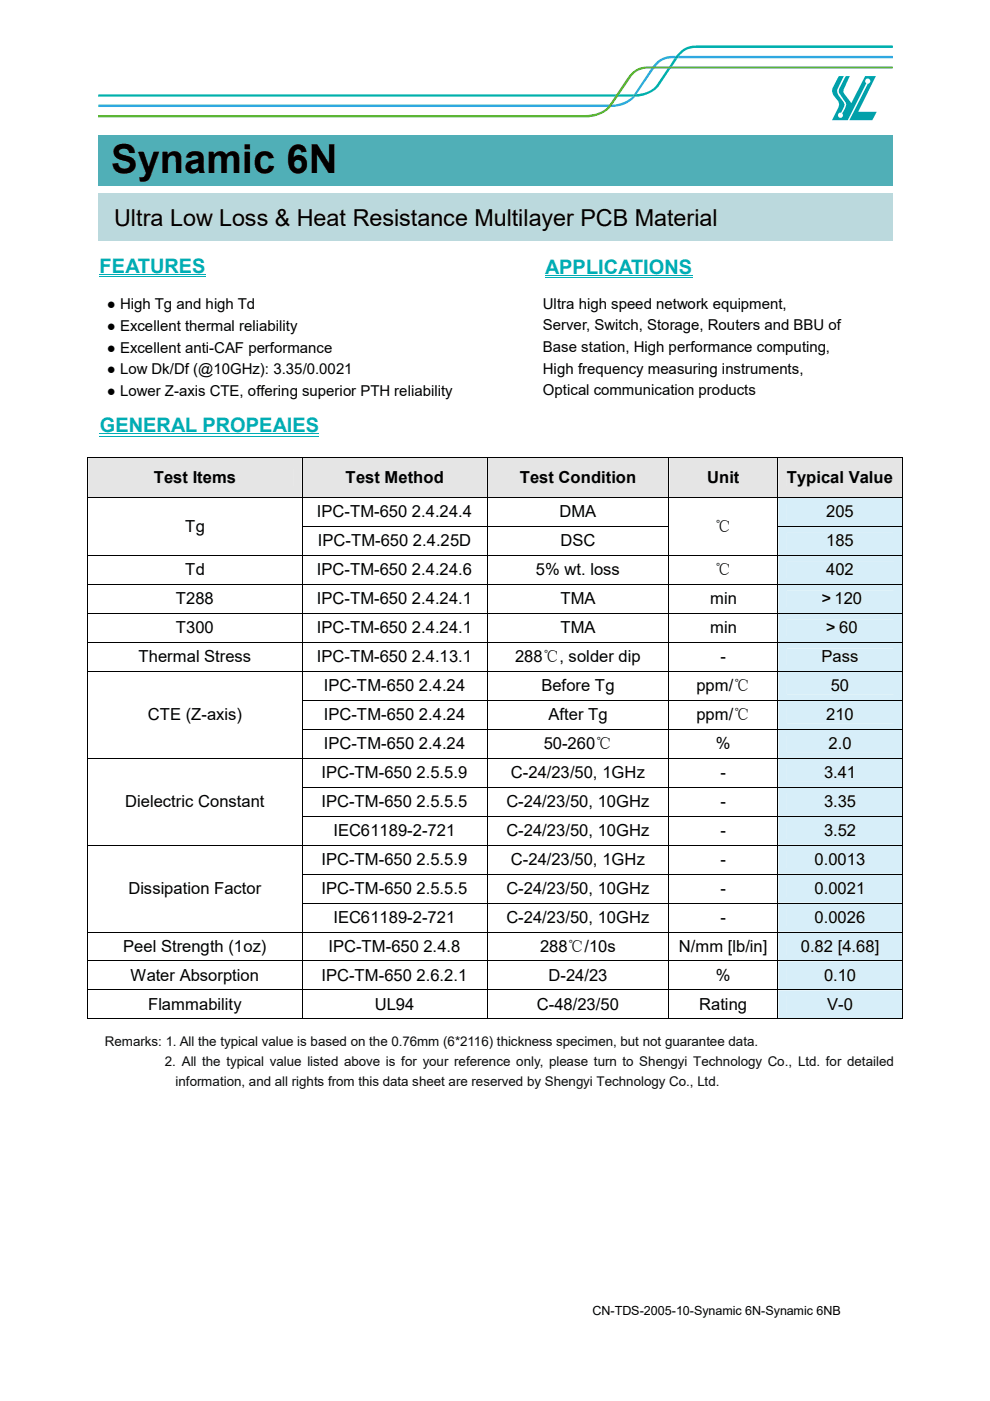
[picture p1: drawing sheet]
<svg xmlns="http://www.w3.org/2000/svg" width="210mm" height="297mm" viewBox="0 0 210 297" stroke-linecap="round" stroke-linejoin="round" font-family="sans-serif">
<path d="M20.8 40.9h168.5v10.1h-168.5z" fill-rule="evenodd" fill="#bbd9dd"/>
<path d="M20.8 28.7h168.5v10.7h-168.5z" fill-rule="evenodd" fill="#50afb7"/>
<path d="M20.8 24.4h103.3a5.8 5.8 0 0 0 5.7-3.1l3.4-5a5.3 5.3 0 0 1 5.2-2.2h50.9v.4h-51.9a5 5 0 0 0-4.5 3.1l-2.1 3.2a7.2 7.2 0 0 1-2.3 2.8 11.5 11.5 0 0 1-7 1.3h-100.7z" fill="#5cb531"/>
<path d="M20.8 20v.5h13.1h96.4l.3-.5zM131.2 20l-.3 .5h3.2l.3-.5zM135 19.9l-.3 .6a7 7 0 0 0 5-2.3l2.5-3.7h-.6l-1.5 2.2a5.5 5.5 0 0 1-5.1 3.2zM143 12.4l-1.1 1.7h.6l1.1-1.7zM144.2 11l-.9 .9h.7a4.4 4.4 0 0 1 3.5-1.7h41.8v-.5h-41.7a4.7 4.7 0 0 0-3.4 1.3z" fill="#00b1a9"/>
<path d="M130.6 20l-.3 .5h.6l.3-.5zM141.9 14.1l-.3 .4h.6l.3-.4z" fill="#009f41"/>
<path d="M20.8 22.2v.5h107.6a.59 .59 0 0 0 .8-.5zM129.8 22.2l-.3 .5a6.4 6.4 0 0 0 5.2-2.2h-.6a6.5 6.5 0 0 1-4.3 1.7zM138 14.5l-3.6 5.5 .6-.1 3.7-5.4zM139.2 13.2l-.8 .9h.6a4.3 4.3 0 0 1 4-1.7l.3-.5a5.3 5.3 0 0 0-4.1 1.3zM144 11.9l-.4 .5h45.7v-.5z" fill="#2fa8e1"/>
<path d="M129.2 22.2l-.3 .5h.6l.3-.5zM138.4 14.1l-.4 .4h.7l.3-.4z" fill="#00933f"/>
<path d="M134.4 20l-.3 .5h.6l.3-.6zM143.3 11.9l-.3 .5h.6l.4-.5z" fill="#00959f"/>
<path d="M177.8 16.1h1.1l-1.2 2.6a2.02 2.02 0 0 0 .6 2.2l.5 .7a1.46 1.46 0 0 1-.2 1.8l-.3 .6a.51 .51 0 0 0-.6 .2 .51 .51 0 0 0 .2 .7 .55 .55 0 0 0 .7-.1 .55 .55 0 0 0 0-.8 2.87 2.87 0 0 0 .7-2.3l-1.2-1.8a1.28 1.28 0 0 1 0-1.4l1.2-2.4h.9l-1.2 2.7a1.16 1.16 0 0 0 .3 1.5l1.2 1.5 2.9-5.7h2.3l-3.8 7.6h4l-.9 1.8h-4.9l3.9-7.8a.55 .55 0 0 0 .5-.7 .55 .55 0 0 0-.9-.2 .55 .55 0 0 0 .1 .9l-4 7.8h-3.3l1.3-2.6a1.58 1.58 0 0 0-.4-2l-.6-.7a1.84 1.84 0 0 1 .1-2.1z" fill="#00a0ab"/>
<g fill="#e5e5e5">
<path d="M18.7 97.1h45.3v8.4h-45.3z"/>
<path d="M20.5 99.5h41.6v3.5h-41.6z"/>
<path d="M64.1 97.1h39.1v8.4h-39.1z"/>
<path d="M66 99.5h35.4v3.5h-35.4z"/>
<path d="M103.4 97.1h38.3v8.4h-38.3z"/>
<path d="M105.2 99.5h34.7v3.5h-34.7z"/>
<path d="M141.9 97.1h22.9v8.4h-22.9z"/>
<path d="M143.7 99.5h19.3v3.5h-19.3z"/>
<path d="M165 97.1h26.3v8.4h-26.3z"/>
<path d="M166.8 99.5h22.6v3.5h-22.6z"/>
</g>
<path d="M18.5 96.9h.2v.2h-.2zM64 96.9h.1v.2h-.1zM103.2 96.9h.2v.2h-.2zM141.7 96.9h.2v.2h-.2zM164.8 96.9h.2v.2h-.2zM191.3 96.9h.1v.2h-.1z" fill="#000"/>
<path d="M18.6 97.1v8.4M18.7 97h45.3M64.1 97.1v8.4M64.1 97h39.1M103.3 97.1v8.4M103.4 97h38.3M141.8 97.1v8.4M141.9 97h22.9M164.9 97.1v8.4M165 97h26.3M191.3 97.1v8.4" fill="none" stroke="#000" stroke-width=".21"/>
<g fill="#fff">
<path d="M18.7 105.6h45.3v12.1h-45.3z"/>
<path d="M20.5 109.9h41.6v3.6h-41.6z"/>
<path d="M64.1 105.6h39.1v6h-39.1z"/>
<path d="M66 106.8h35.4v3.6h-35.4z"/>
<path d="M103.4 105.6h38.3v6h-38.3z"/>
<path d="M105.2 106.8h34.7v3.6h-34.7z"/>
<path d="M141.9 105.6h22.9v12.1h-22.9z"/>
<path d="M143.7 109.9h19.3v3.6h-19.3z"/>
</g>
<g fill="#d7eef9">
<path d="M165 105.6h26.3v6h-26.3z"/>
<path d="M166.8 106.8h22.6v3.6h-22.6z"/>
</g>
<path d="M18.5 105.5h.2v.1h-.2zM64 105.5h.1v.1h-.1zM103.2 105.5h.2v.1h-.2zM141.7 105.5h.2v.1h-.2zM164.8 105.5h.2v.1h-.2zM191.3 105.5h.1v.1h-.1z" fill="#000"/>
<path d="M18.6 105.6v6M18.7 105.5h45.3M64.1 105.6v6M64.1 105.5h39.1M103.3 105.6v6M103.4 105.5h38.3M141.8 105.6v6M141.9 105.5h22.9M164.9 105.6v6M165 105.5h26.3M191.3 105.6v6" fill="none" stroke="#000" stroke-width=".21"/>
<g fill="#fff">
<path d="M64.1 111.8h39.1v5.9h-39.1z"/>
<path d="M66 113h35.4v3.5h-35.4z"/>
<path d="M103.4 111.8h38.3v5.9h-38.3z"/>
<path d="M105.2 113h34.7v3.5h-34.7z"/>
</g>
<g fill="#d7eef9">
<path d="M165 111.8h26.3v5.9h-26.3z"/>
<path d="M166.8 113h22.6v3.5h-22.6z"/>
</g>
<path d="M18.5 111.6h.2v.2h-.2zM64 111.6h.1v.2h-.1zM103.2 111.6h.2v.2h-.2zM141.7 111.6h.2v.2h-.2zM164.8 111.6h.2v.2h-.2zM191.3 111.6h.1v.2h-.1z" fill="#000"/>
<path d="M18.6 111.8v5.9M64.1 111.8v5.9M64.1 111.7h39.1M103.3 111.8v5.9M103.4 111.7h38.3M141.8 111.8v5.9M164.9 111.8v5.9M165 111.7h26.3M191.3 111.8v5.9" fill="none" stroke="#000" stroke-width=".21"/>
<g fill="#fff">
<path d="M18.7 117.9h45.3v6h-45.3z"/>
<path d="M20.5 119.1h41.6v3.5h-41.6z"/>
<path d="M64.1 117.9h39.1v6h-39.1z"/>
<path d="M66 119.1h35.4v3.5h-35.4z"/>
<path d="M103.4 117.9h38.3v6h-38.3z"/>
<path d="M105.2 119.1h34.7v3.5h-34.7z"/>
<path d="M141.9 117.9h22.9v6h-22.9z"/>
<path d="M143.7 119.1h19.3v3.5h-19.3z"/>
</g>
<g fill="#d7eef9">
<path d="M165 117.9h26.3v6h-26.3z"/>
<path d="M166.8 119.1h22.6v3.5h-22.6z"/>
</g>
<path d="M18.5 117.7h.2v.2h-.2zM64 117.7h.1v.2h-.1zM103.2 117.7h.2v.2h-.2zM141.7 117.7h.2v.2h-.2zM164.8 117.7h.2v.2h-.2zM191.3 117.7h.1v.2h-.1z" fill="#000"/>
<path d="M18.6 117.9v6M18.7 117.8h45.3M64.1 117.9v6M64.1 117.8h39.1M103.3 117.9v6M103.4 117.8h38.3M141.8 117.9v6M141.9 117.8h22.9M164.9 117.9v6M165 117.8h26.3M191.3 117.9v6" fill="none" stroke="#000" stroke-width=".21"/>
<g fill="#fff">
<path d="M18.7 124h45.3v6h-45.3z"/>
<path d="M20.5 125.3h41.6v3.5h-41.6z"/>
<path d="M64.1 124h39.1v6h-39.1z"/>
<path d="M66 125.3h35.4v3.5h-35.4z"/>
<path d="M103.4 124h38.3v6h-38.3z"/>
<path d="M105.2 125.3h34.7v3.5h-34.7z"/>
<path d="M141.9 124h22.9v6h-22.9z"/>
<path d="M143.7 125.3h19.3v3.5h-19.3z"/>
</g>
<g fill="#d7eef9">
<path d="M165 124h26.3v6h-26.3z"/>
<path d="M166.8 125.3h22.6v3.5h-22.6z"/>
</g>
<path d="M18.5 123.9h.2v.1h-.2zM64 123.9h.1v.1h-.1zM103.2 123.9h.2v.1h-.2zM141.7 123.9h.2v.1h-.2zM164.8 123.9h.2v.1h-.2zM191.3 123.9h.1v.1h-.1z" fill="#000"/>
<path d="M18.6 124v6M18.7 124h45.3M64.1 124v6M64.1 124h39.1M103.3 124v6M103.4 124h38.3M141.8 124v6M141.9 124h22.9M164.9 124v6M165 124h26.3M191.3 124v6" fill="none" stroke="#000" stroke-width=".21"/>
<g fill="#fff">
<path d="M18.7 130.2h45.3v5.9h-45.3z"/>
<path d="M20.5 131.4h41.6v3.5h-41.6z"/>
<path d="M64.1 130.2h39.1v5.9h-39.1z"/>
<path d="M66 131.4h35.4v3.5h-35.4z"/>
<path d="M103.4 130.2h38.3v5.9h-38.3z"/>
<path d="M105.2 131.4h34.7v3.5h-34.7z"/>
<path d="M141.9 130.2h22.9v5.9h-22.9z"/>
<path d="M143.7 131.4h19.3v3.5h-19.3z"/>
</g>
<g fill="#d7eef9">
<path d="M165 130.2h26.3v5.9h-26.3z"/>
<path d="M166.8 131.4h22.6v3.5h-22.6z"/>
</g>
<path d="M18.5 130h.2v.2h-.2zM64 130h.1v.2h-.1zM103.2 130h.2v.2h-.2zM141.7 130h.2v.2h-.2zM164.8 130h.2v.2h-.2zM191.3 130h.1v.2h-.1z" fill="#000"/>
<path d="M18.6 130.2v5.9M18.7 130.1h45.3M64.1 130.2v5.9M64.1 130.1h39.1M103.3 130.2v5.9M103.4 130.1h38.3M141.8 130.2v5.9M141.9 130.1h22.9M164.9 130.2v5.9M165 130.1h26.3M191.3 130.2v5.9" fill="none" stroke="#000" stroke-width=".21"/>
<g fill="#fff">
<path d="M18.7 136.3h45.3v6h-45.3z"/>
<path d="M20.5 137.5h41.6v3.6h-41.6z"/>
<path d="M64.1 136.3h39.1v6h-39.1z"/>
<path d="M66 137.5h35.4v3.6h-35.4z"/>
<path d="M103.4 136.3h38.3v6h-38.3z"/>
<path d="M105.2 137.5h34.7v3.6h-34.7z"/>
<path d="M141.9 136.3h22.9v6h-22.9z"/>
<path d="M143.7 137.5h19.3v3.6h-19.3z"/>
</g>
<g fill="#d7eef9">
<path d="M165 136.3h26.3v6h-26.3z"/>
<path d="M166.8 137.5h22.6v3.6h-22.6z"/>
</g>
<path d="M18.5 136.1h.2v.2h-.2zM64 136.1h.1v.2h-.1zM103.2 136.1h.2v.2h-.2zM141.7 136.1h.2v.2h-.2zM164.8 136.1h.2v.2h-.2zM191.3 136.1h.1v.2h-.1z" fill="#000"/>
<path d="M18.6 136.3v6M18.7 136.2h45.3M64.1 136.3v6M64.1 136.2h39.1M103.3 136.3v6M103.4 136.2h38.3M141.8 136.3v6M141.9 136.2h22.9M164.9 136.3v6M165 136.2h26.3M191.3 136.3v6" fill="none" stroke="#000" stroke-width=".21"/>
<g fill="#fff">
<path d="M18.7 142.5h45.3v18.2h-45.3z"/>
<path d="M20.5 149.8h41.6v3.5h-41.6z"/>
<path d="M64.1 142.5h39.1v5.9h-39.1z"/>
<path d="M66 143.7h35.4v3.5h-35.4z"/>
<path d="M103.4 142.5h38.3v5.9h-38.3z"/>
<path d="M105.2 143.7h34.7v3.5h-34.7z"/>
<path d="M141.9 142.5h22.9v5.9h-22.9z"/>
<path d="M143.7 143.7h19.3v3.5h-19.3z"/>
</g>
<g fill="#d7eef9">
<path d="M165 142.5h26.3v5.9h-26.3z"/>
<path d="M166.8 143.7h22.6v3.5h-22.6z"/>
</g>
<path d="M18.5 142.3h.2v.2h-.2zM64 142.3h.1v.2h-.1zM103.2 142.3h.2v.2h-.2zM141.7 142.3h.2v.2h-.2zM164.8 142.3h.2v.2h-.2zM191.3 142.3h.1v.2h-.1z" fill="#000"/>
<path d="M18.6 142.5v5.9M18.7 142.4h45.3M64.1 142.5v5.9M64.1 142.4h39.1M103.3 142.5v5.9M103.4 142.4h38.3M141.8 142.5v5.9M141.9 142.4h22.9M164.9 142.5v5.9M165 142.4h26.3M191.3 142.5v5.9" fill="none" stroke="#000" stroke-width=".21"/>
<g fill="#fff">
<path d="M64.1 148.6h39.1v6h-39.1z"/>
<path d="M66 149.8h35.4v3.5h-35.4z"/>
<path d="M103.4 148.6h38.3v6h-38.3z"/>
<path d="M105.2 149.8h34.7v3.5h-34.7z"/>
<path d="M141.9 148.6h22.9v6h-22.9z"/>
<path d="M143.7 149.8h19.3v3.5h-19.3z"/>
</g>
<g fill="#d7eef9">
<path d="M165 148.6h26.3v6h-26.3z"/>
<path d="M166.8 149.8h22.6v3.5h-22.6z"/>
</g>
<path d="M18.5 148.4h.2v.2h-.2zM64 148.4h.1v.2h-.1zM103.2 148.4h.2v.2h-.2zM141.7 148.4h.2v.2h-.2zM164.8 148.4h.2v.2h-.2zM191.3 148.4h.1v.2h-.1z" fill="#000"/>
<path d="M18.6 148.6v6M64.1 148.6v6M64.1 148.5h39.1M103.3 148.6v6M103.4 148.5h38.3M141.8 148.6v6M141.9 148.5h22.9M164.9 148.6v6M165 148.5h26.3M191.3 148.6v6" fill="none" stroke="#000" stroke-width=".21"/>
<g fill="#fff">
<path d="M64.1 154.7h39.1v6h-39.1z"/>
<path d="M66 156h35.4v3.5h-35.4z"/>
<path d="M103.4 154.7h38.3v6h-38.3z"/>
<path d="M105.2 156h34.7v3.5h-34.7z"/>
<path d="M141.9 154.7h22.9v6h-22.9z"/>
<path d="M143.7 156h19.3v3.5h-19.3z"/>
</g>
<g fill="#d7eef9">
<path d="M165 154.7h26.3v6h-26.3z"/>
<path d="M166.8 156h22.6v3.5h-22.6z"/>
</g>
<path d="M18.5 154.6h.2v.1h-.2zM64 154.6h.1v.1h-.1zM103.2 154.6h.2v.1h-.2zM141.7 154.6h.2v.1h-.2zM164.8 154.6h.2v.1h-.2zM191.3 154.6h.1v.1h-.1z" fill="#000"/>
<path d="M18.6 154.7v6M64.1 154.7v6M64.1 154.6h39.1M103.3 154.7v6M103.4 154.6h38.3M141.8 154.7v6M141.9 154.6h22.9M164.9 154.7v6M165 154.6h26.3M191.3 154.7v6" fill="none" stroke="#000" stroke-width=".21"/>
<g fill="#fff">
<path d="M18.7 160.9h45.3v18.2h-45.3z"/>
<path d="M20.5 168.2h41.6v3.5h-41.6z"/>
<path d="M64.1 160.9h39.1v5.9h-39.1z"/>
<path d="M66 162.1h35.4v3.5h-35.4z"/>
<path d="M103.4 160.9h38.3v5.9h-38.3z"/>
<path d="M105.2 162.1h34.7v3.5h-34.7z"/>
<path d="M141.9 160.9h22.9v5.9h-22.9z"/>
<path d="M143.7 162.1h19.3v3.5h-19.3z"/>
</g>
<g fill="#d7eef9">
<path d="M165 160.9h26.3v5.9h-26.3z"/>
<path d="M166.8 162.1h22.6v3.5h-22.6z"/>
</g>
<path d="M18.5 160.7h.2v.2h-.2zM64 160.7h.1v.2h-.1zM103.2 160.7h.2v.2h-.2zM141.7 160.7h.2v.2h-.2zM164.8 160.7h.2v.2h-.2zM191.3 160.7h.1v.2h-.1z" fill="#000"/>
<path d="M18.6 160.9v5.9M18.7 160.8h45.3M64.1 160.9v5.9M64.1 160.8h39.1M103.3 160.9v5.9M103.4 160.8h38.3M141.8 160.9v5.9M141.9 160.8h22.9M164.9 160.9v5.9M165 160.8h26.3M191.3 160.9v5.9" fill="none" stroke="#000" stroke-width=".21"/>
<g fill="#fff">
<path d="M64.1 167h39.1v6h-39.1z"/>
<path d="M66 168.2h35.4v3.5h-35.4z"/>
<path d="M103.4 167h38.3v6h-38.3z"/>
<path d="M105.2 168.2h34.7v3.5h-34.7z"/>
<path d="M141.9 167h22.9v6h-22.9z"/>
<path d="M143.7 168.2h19.3v3.5h-19.3z"/>
</g>
<g fill="#d7eef9">
<path d="M165 167h26.3v6h-26.3z"/>
<path d="M166.8 168.2h22.6v3.5h-22.6z"/>
</g>
<path d="M18.5 166.8h.2v.2h-.2zM64 166.8h.1v.2h-.1zM103.2 166.8h.2v.2h-.2zM141.7 166.8h.2v.2h-.2zM164.8 166.8h.2v.2h-.2zM191.3 166.8h.1v.2h-.1z" fill="#000"/>
<path d="M18.6 167v6M64.1 167v6M64.1 166.9h39.1M103.3 167v6M103.4 166.9h38.3M141.8 167v6M141.9 166.9h22.9M164.9 167v6M165 166.9h26.3M191.3 167v6" fill="none" stroke="#000" stroke-width=".21"/>
<g fill="#fff">
<path d="M64.1 173.1h39.1v6h-39.1z"/>
<path d="M66 174.4h35.4v3.5h-35.4z"/>
<path d="M103.4 173.1h38.3v6h-38.3z"/>
<path d="M105.2 174.4h34.7v3.5h-34.7z"/>
<path d="M141.9 173.1h22.9v6h-22.9z"/>
<path d="M143.7 174.4h19.3v3.5h-19.3z"/>
</g>
<g fill="#d7eef9">
<path d="M165 173.1h26.3v6h-26.3z"/>
<path d="M166.8 174.4h22.6v3.5h-22.6z"/>
</g>
<path d="M18.5 173h.2v.1h-.2zM64 173h.1v.1h-.1zM103.2 173h.2v.1h-.2zM141.7 173h.2v.1h-.2zM164.8 173h.2v.1h-.2zM191.3 173h.1v.1h-.1z" fill="#000"/>
<path d="M18.6 173.1v6M64.1 173.1v6M64.1 173.1h39.1M103.3 173.1v6M103.4 173.1h38.3M141.8 173.1v6M141.9 173.1h22.9M164.9 173.1v6M165 173.1h26.3M191.3 173.1v6" fill="none" stroke="#000" stroke-width=".21"/>
<g fill="#fff">
<path d="M18.7 179.3h45.3v18.2h-45.3z"/>
<path d="M20.5 186.6h41.6v3.6h-41.6z"/>
<path d="M64.1 179.3h39.1v6h-39.1z"/>
<path d="M66 180.5h35.4v3.5h-35.4z"/>
<path d="M103.4 179.3h38.3v6h-38.3z"/>
<path d="M105.2 180.5h34.7v3.5h-34.7z"/>
<path d="M141.9 179.3h22.9v6h-22.9z"/>
<path d="M143.7 180.5h19.3v3.5h-19.3z"/>
</g>
<g fill="#d7eef9">
<path d="M165 179.3h26.3v6h-26.3z"/>
<path d="M166.8 180.5h22.6v3.5h-22.6z"/>
</g>
<path d="M18.5 179.1h.2v.2h-.2zM64 179.1h.1v.2h-.1zM103.2 179.1h.2v.2h-.2zM141.7 179.1h.2v.2h-.2zM164.8 179.1h.2v.2h-.2zM191.3 179.1h.1v.2h-.1z" fill="#000"/>
<path d="M18.6 179.3v6M18.7 179.2h45.3M64.1 179.3v6M64.1 179.2h39.1M103.3 179.3v6M103.4 179.2h38.3M141.8 179.3v6M141.9 179.2h22.9M164.9 179.3v6M165 179.2h26.3M191.3 179.3v6" fill="none" stroke="#000" stroke-width=".21"/>
<g fill="#fff">
<path d="M64.1 185.4h39.1v6h-39.1z"/>
<path d="M66 186.6h35.4v3.6h-35.4z"/>
<path d="M103.4 185.4h38.3v6h-38.3z"/>
<path d="M105.2 186.6h34.7v3.6h-34.7z"/>
<path d="M141.9 185.4h22.9v6h-22.9z"/>
<path d="M143.7 186.6h19.3v3.6h-19.3z"/>
</g>
<g fill="#d7eef9">
<path d="M165 185.4h26.3v6h-26.3z"/>
<path d="M166.8 186.6h22.6v3.6h-22.6z"/>
</g>
<path d="M18.5 185.3h.2v.1h-.2zM64 185.3h.1v.1h-.1zM103.2 185.3h.2v.1h-.2zM141.7 185.3h.2v.1h-.2zM164.8 185.3h.2v.1h-.2zM191.3 185.3h.1v.1h-.1z" fill="#000"/>
<path d="M18.6 185.4v6M64.1 185.4v6M64.1 185.3h39.1M103.3 185.4v6M103.4 185.3h38.3M141.8 185.4v6M141.9 185.3h22.9M164.9 185.4v6M165 185.3h26.3M191.3 185.4v6" fill="none" stroke="#000" stroke-width=".21"/>
<g fill="#fff">
<path d="M64.1 191.6h39.1v5.9h-39.1z"/>
<path d="M66 192.8h35.4v3.5h-35.4z"/>
<path d="M103.4 191.6h38.3v5.9h-38.3z"/>
<path d="M105.2 192.8h34.7v3.5h-34.7z"/>
<path d="M141.9 191.6h22.9v5.9h-22.9z"/>
<path d="M143.7 192.8h19.3v3.5h-19.3z"/>
</g>
<g fill="#d7eef9">
<path d="M165 191.6h26.3v5.9h-26.3z"/>
<path d="M166.8 192.8h22.6v3.5h-22.6z"/>
</g>
<path d="M18.5 191.4h.2v.2h-.2zM64 191.4h.1v.2h-.1zM103.2 191.4h.2v.2h-.2zM141.7 191.4h.2v.2h-.2zM164.8 191.4h.2v.2h-.2zM191.3 191.4h.1v.2h-.1z" fill="#000"/>
<path d="M18.6 191.6v5.9M64.1 191.6v5.9M64.1 191.5h39.1M103.3 191.6v5.9M103.4 191.5h38.3M141.8 191.6v5.9M141.9 191.5h22.9M164.9 191.6v5.9M165 191.5h26.3M191.3 191.6v5.9" fill="none" stroke="#000" stroke-width=".21"/>
<g fill="#fff">
<path d="M18.7 197.7h45.3v6h-45.3z"/>
<path d="M20.5 198.9h41.6v3.5h-41.6z"/>
<path d="M64.1 197.7h39.1v6h-39.1z"/>
<path d="M66 198.9h35.4v3.5h-35.4z"/>
<path d="M103.4 197.7h38.3v6h-38.3z"/>
<path d="M105.2 198.9h34.7v3.5h-34.7z"/>
<path d="M141.9 197.7h22.9v6h-22.9z"/>
<path d="M143.7 198.9h19.3v3.5h-19.3z"/>
</g>
<g fill="#d7eef9">
<path d="M165 197.7h26.3v6h-26.3z"/>
<path d="M166.8 198.9h22.6v3.5h-22.6z"/>
</g>
<path d="M18.5 197.5h.2v.2h-.2zM64 197.5h.1v.2h-.1zM103.2 197.5h.2v.2h-.2zM141.7 197.5h.2v.2h-.2zM164.8 197.5h.2v.2h-.2zM191.3 197.5h.1v.2h-.1z" fill="#000"/>
<path d="M18.6 197.7v6M18.7 197.6h45.3M64.1 197.7v6M64.1 197.6h39.1M103.3 197.7v6M103.4 197.6h38.3M141.8 197.7v6M141.9 197.6h22.9M164.9 197.7v6M165 197.6h26.3M191.3 197.7v6" fill="none" stroke="#000" stroke-width=".21"/>
<g fill="#fff">
<path d="M18.7 203.8h45.3v6h-45.3z"/>
<path d="M20.5 205.1h41.6v3.5h-41.6z"/>
<path d="M64.1 203.8h39.1v6h-39.1z"/>
<path d="M66 205.1h35.4v3.5h-35.4z"/>
<path d="M103.4 203.8h38.3v6h-38.3z"/>
<path d="M105.2 205.1h34.7v3.5h-34.7z"/>
<path d="M141.9 203.8h22.9v6h-22.9z"/>
<path d="M143.7 205.1h19.3v3.5h-19.3z"/>
</g>
<g fill="#d7eef9">
<path d="M165 203.8h26.3v6h-26.3z"/>
<path d="M166.8 205.1h22.6v3.5h-22.6z"/>
</g>
<path d="M18.5 203.7h.2v.1h-.2zM64 203.7h.1v.1h-.1zM103.2 203.7h.2v.1h-.2zM141.7 203.7h.2v.1h-.2zM164.8 203.7h.2v.1h-.2zM191.3 203.7h.1v.1h-.1z" fill="#000"/>
<path d="M18.6 203.8v6M18.7 203.8h45.3M64.1 203.8v6M64.1 203.8h39.1M103.3 203.8v6M103.4 203.8h38.3M141.8 203.8v6M141.9 203.8h22.9M164.9 203.8v6M165 203.8h26.3M191.3 203.8v6" fill="none" stroke="#000" stroke-width=".21"/>
<g fill="#fff">
<path d="M18.7 210h45.3v5.9h-45.3z"/>
<path d="M20.5 211.2h41.6v3.5h-41.6z"/>
<path d="M64.1 210h39.1v5.9h-39.1z"/>
<path d="M66 211.2h35.4v3.5h-35.4z"/>
<path d="M103.4 210h38.3v5.9h-38.3z"/>
<path d="M105.2 211.2h34.7v3.5h-34.7z"/>
<path d="M141.9 210h22.9v5.9h-22.9z"/>
<path d="M143.7 211.2h19.3v3.5h-19.3z"/>
</g>
<g fill="#d7eef9">
<path d="M165 210h26.3v5.9h-26.3z"/>
<path d="M166.8 211.2h22.6v3.5h-22.6z"/>
</g>
<path d="M18.5 209.8h.2v.2h-.2zM18.5 215.9h.2v.2h-.2zM64 209.8h.1v.2h-.1zM64 215.9h.1v.2h-.1zM103.2 209.8h.2v.2h-.2zM103.2 215.9h.2v.2h-.2zM141.7 209.8h.2v.2h-.2zM141.7 215.9h.2v.2h-.2zM164.8 209.8h.2v.2h-.2zM164.8 215.9h.2v.2h-.2zM191.3 209.8h.1v.2h-.1zM191.3 215.9h.1v.2h-.1z" fill="#000"/>
<g fill="none" stroke="#000" stroke-width=".21">
<path d="M18.6 210v5.9M18.7 209.9h45.3M18.7 216h45.3M64.1 210v5.9M64.1 209.9h39.1M64.1 216h39.1M103.3 210v5.9M103.4 209.9h38.3M103.4 216h38.3M141.8 210v5.9M141.9 209.9h22.9M141.9 216h22.9"/>
<path d="M164.9 210v5.9M165 209.9h26.3M165 216h26.3M191.3 210v5.9"/>
</g>
<path d="M21.1 58.1h22.5M21.1 58.7h22.5M115.6 58.3h31.2M115.6 58.9h31.2M21.2 91.9h46.4M21.2 92.5h46.4" fill="none" stroke="#00adb5" stroke-width=".21"/>
<path d="M20.1 60.7h93.6v25.4h-93.6z" fill-rule="evenodd" fill="#fff"/>
<text font-size="8.5" x="23.6" y="36.7">Synamic 6N</text>
<text font-size="5" x="24.2" y="47.9">Ultra Low Loss &amp; Heat Resistance Multilayer PCB Material</text>
<g font-size="4.2" fill="#00adb5">
<text x="21.1" y="57.9">FEATURES</text>
<text x="115.6" y="58">APPLICATIONS</text>
<text x="21.2" y="91.7">GENERAL PROPEAIES</text>
</g>
<g font-size="3.5">
<text x="32.6" y="102.4">Test Items</text>
<text x="73.3" y="102.4">Test Method</text>
<text x="110.2" y="102.4">Test Condition</text>
<text x="149.9" y="102.4">Unit</text>
<text x="166.8" y="102.4">Typical Value</text>
<text x="39.3" y="112.7">Tg</text>
<text x="67.2" y="109.7">IPC-TM-650 2.4.24.4</text>
<text x="118.6" y="109.7">DMA</text>
<text x="151.6" y="112.7">℃</text>
<text x="175.2" y="109.7">205</text>
<text x="67.4" y="115.8">IPC-TM-650 2.4.25D</text>
<text x="118.8" y="115.8">DSC</text>
<text x="175.2" y="115.8">185</text>
<text x="39.3" y="122">Td</text>
<text x="67.2" y="122">IPC-TM-650 2.4.24.6</text>
<text x="113.6" y="122">5% wt. loss</text>
<text x="151.6" y="122">℃</text>
<text x="175.2" y="122">402</text>
<text x="37.3" y="128.1">T288</text>
<text x="67.2" y="128.1">IPC-TM-650 2.4.24.1</text>
<text x="118.8" y="128.1">TMA</text>
<text x="150.5" y="128.1">min</text>
<text x="173.4" y="128.1">＞120</text>
<text x="37.3" y="134.2">T300</text>
<text x="67.2" y="134.2">IPC-TM-650 2.4.24.1</text>
<text x="118.8" y="134.2">TMA</text>
<text x="150.5" y="134.2">min</text>
<text x="174.4" y="134.2">＞60</text>
<text x="29.4" y="140.4">Thermal Stress</text>
<text x="67.2" y="140.4">IPC-TM-650 2.4.13.1</text>
<text x="109.2" y="140.4">288℃, solder dip</text>
<text x="152.8" y="140.4">-</text>
<text x="174.2" y="140.4">Pass</text>
<text x="68.7" y="146.5">IPC-TM-650 2.4.24</text>
<text x="114.8" y="146.5">Before Tg</text>
<text x="147.7" y="146.5">ppm/℃</text>
<text x="176.1" y="146.5">50</text>
<text x="31.3" y="152.7">CTE (Z-axis)</text>
<text x="68.7" y="152.7">IPC-TM-650 2.4.24</text>
<text x="116.3" y="152.7">After Tg</text>
<text x="147.7" y="152.7">ppm/℃</text>
<text x="175.2" y="152.7">210</text>
<text x="68.7" y="158.8">IPC-TM-650 2.4.24</text>
<text x="115.3" y="158.8">50-260℃</text>
<text x="151.8" y="158.8">%</text>
<text x="175.7" y="158.8">2.0</text>
<text x="68.2" y="164.9">IPC-TM-650 2.5.5.9</text>
<text x="108.3" y="164.9">C-24/23/50, 1GHz</text>
<text x="152.8" y="164.9">-</text>
<text x="174.7" y="164.9">3.41</text>
<text x="26.5" y="171.1">Dielectric Constant</text>
<text x="68.2" y="171.1">IPC-TM-650 2.5.5.5</text>
<text x="107.4" y="171.1">C-24/23/50, 10GHz</text>
<text x="152.8" y="171.1">-</text>
<text x="174.7" y="171.1">3.35</text>
<text x="70.7" y="177.2">IEC61189-2-721</text>
<text x="107.4" y="177.2">C-24/23/50, 10GHz</text>
<text x="152.8" y="177.2">-</text>
<text x="174.7" y="177.2">3.52</text>
<text x="68.2" y="183.3">IPC-TM-650 2.5.5.9</text>
<text x="108.3" y="183.3">C-24/23/50, 1GHz</text>
<text x="152.8" y="183.3">-</text>
<text x="172.7" y="183.3">0.0013</text>
<text x="27.2" y="189.5">Dissipation Factor</text>
<text x="68.2" y="189.5">IPC-TM-650 2.5.5.5</text>
<text x="107.4" y="189.5">C-24/23/50, 10GHz</text>
<text x="152.8" y="189.5">-</text>
<text x="172.7" y="189.5">0.0021</text>
<text x="70.7" y="195.6">IEC61189-2-721</text>
<text x="107.4" y="195.6">C-24/23/50, 10GHz</text>
<text x="152.8" y="195.6">-</text>
<text x="172.7" y="195.6">0.0026</text>
<text x="26.1" y="201.8">Peel Strength (1oz)</text>
<text x="69.6" y="201.8">IPC-TM-650 2.4.8</text>
<text x="114.5" y="201.8">288℃/10s</text>
<text x="143.9" y="201.8">N/mm [lb/in]</text>
<text x="169.8" y="201.8">0.82 [4.68]</text>
<text x="27.7" y="207.9">Water Absorption</text>
<text x="68.2" y="207.9">IPC-TM-650 2.6.2.1</text>
<text x="116.3" y="207.9">D-24/23</text>
<text x="151.8" y="207.9">%</text>
<text x="174.7" y="207.9">0.10</text>
<text x="31.4" y="214">Flammability</text>
<text x="79.5" y="214">UL94</text>
<text x="113.8" y="214">C-48/23/50</text>
<text x="148.3" y="214">Rating</text>
<text x="175.4" y="214">V-0</text>
</g>
<g font-size="3.2">
<text x="22.6" y="65.6">● High Tg and high Td</text>
<text x="115.1" y="65.5">Ultra high speed network equipment,</text>
<text x="22.6" y="70.2">● Excellent thermal reliability</text>
<text x="115.1" y="70.1">Server, Switch, Storage, Routers and BBU of</text>
<text x="22.6" y="74.8">● Excellent anti-CAF performance</text>
<text x="115.1" y="74.7">Base station, High performance computing,</text>
<text x="22.6" y="79.4">● Low Dk/Df (@10GHz): 3.35/0.0021</text>
<text x="22.6" y="84">● Lower Z-axis CTE, offering superior PTH reliability</text>
<text x="115.1" y="79.2">High frequency measuring instruments,</text>
<text x="115.1" y="83.8">Optical communication products</text>
</g>
<g font-size="2.8" fill="#0c0c0c">
<text x="22.2" y="221.7">Remarks: 1. All the typical value is based on the 0.76mm (6*2116) thickness specimen, but not guarantee data.</text>
<text x="34.9" y="225.9">2. All the typical value listed above is for your reference only, please turn to Shengyi Technology Co., Ltd. for detailed</text>
<text x="37.2" y="230.2">information, and all rights from this data sheet are reserved by Shengyi Technology Co., Ltd.</text>
</g>
<text font-size="2.7" x="125.6" y="278.9">CN-TDS-2005-10-Synamic 6N-Synamic 6NB</text>
</svg>
